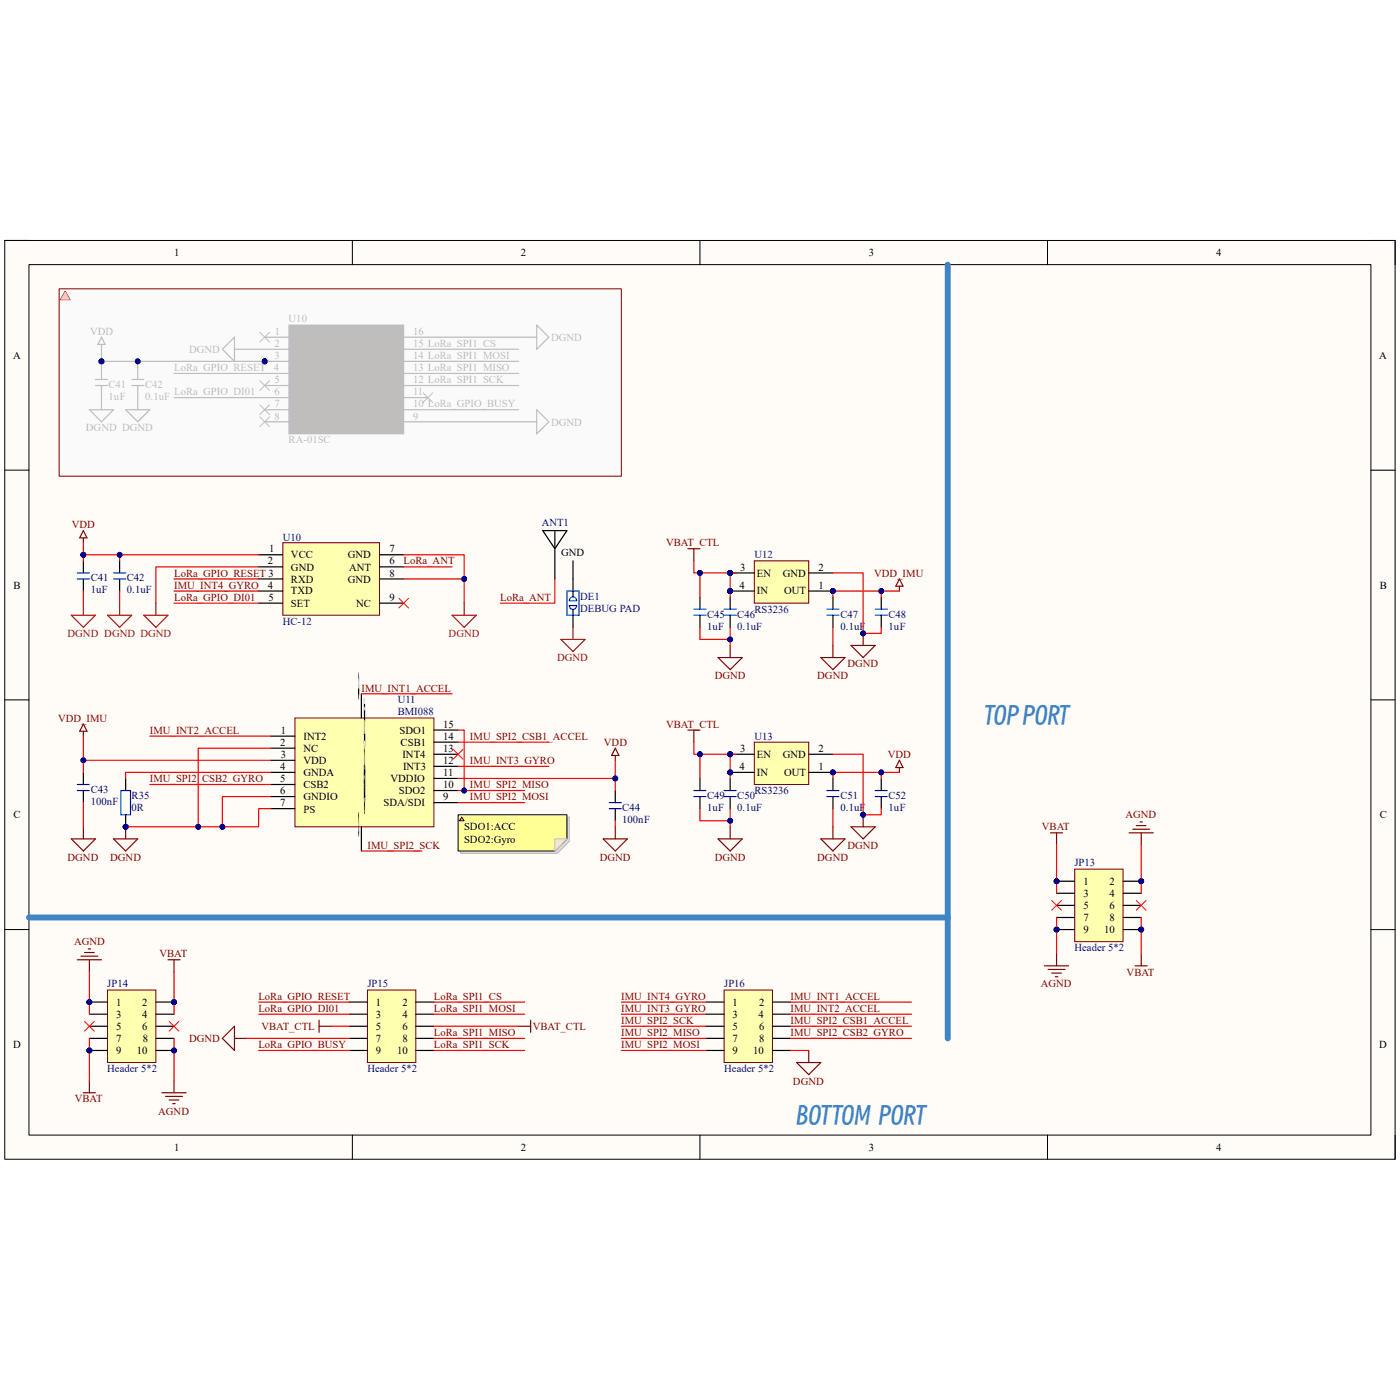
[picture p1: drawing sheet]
<svg xmlns="http://www.w3.org/2000/svg" width="100mm" height="100mm" viewBox="0 0 100 100" stroke-linecap="round" stroke-linejoin="round" font-family="sans-serif">
<path d="M.3 17.2h99.4v65.6h-99.4z" fill-rule="evenodd" fill="#fffcf8"/>
<path d="M.3 17.2h99.4v65.6h-99.4z" fill="none" stroke="#000" stroke-width=".07"/>
<path d="M2.1 18.9h95.8v62.2h-95.8z" fill-rule="evenodd" fill="#fffcf8"/>
<g fill="none" stroke="#000" stroke-width=".07">
<path d="M.3 17.2h1.8M2.1 18.9h95.8v62.2h-95.8zM25.2 17.2v1.7M50 17.2v1.7M74.8 17.2v1.7M97.9 17.2h1.8v1.7M.3 33.6h1.8M97.9 33.6h1.8M.3 50h1.8M97.9 50h1.8M.3 66.4h1.8M97.9 66.4h1.8"/>
<path d="M25.2 81.1v1.7M50 81.1v1.7M74.8 81.1v1.7M99.7 81.1v1.7"/>
</g>
<path d="M4.2 20.6h40.2v13.4h-40.2z" fill-rule="evenodd" fill="#fafafa"/>
<path d="M21.1 51.3h9.9v7.8h-9.9z" fill-rule="evenodd" fill="#ffffb0"/>
<path d="M21.1 51.3h9.9v7.8h-9.9z" fill="none" stroke="#800000" stroke-width=".07"/>
<g fill="none" stroke="#000" stroke-width=".08">
<path d="M6 55.2v.8M6 56.5v.8M19.3 52.6h1.8M19.3 53.4h1.8M19.3 54.3h1.8M19.3 55.2h1.8M19.3 56h1.8M19.3 56.9h1.8M19.3 57.8h1.8M25.8 49.6v1.7M25.8 59.1v1.7M31 57.3h1.7"/>
<path d="M31 56.5h1.7M31 55.6h1.7M31 54.7h1.7M31 53.9h1.7M31 53h1.7M31 52.1h1.7M43.9 56.5v.8M43.9 57.8v.8"/>
</g>
<path d="M5.5 56.5h.9M5.5 56h.9M43.5 57.8h.9M43.5 57.3h.9" fill="none" stroke="#00f" stroke-width=".08"/>
<path d="M5.1 59.9h1.7l-.8 .9zM6 51.7l.2 .5h-.5zM6 52.2v.4M6 59.1v.8M43.1 59.9h1.7l-.9 .9zM43.9 54v.3M43.9 59.1v.8M43.9 53.4l.3 .6h-.5z" fill="none" stroke="#800000" stroke-width=".08"/>
<circle cx="9" cy="59.1" r=".17" fill="#000080"/>
<circle cx="9" cy="59.1" r=".17" fill="none" stroke="#000080" stroke-width=".07"/>
<path d="M9 55.6v.9M9 58.2v.9" fill="none" stroke="#000" stroke-width=".08"/>
<circle cx="9" cy="59.1" r=".17" fill="#000080"/>
<circle cx="9" cy="59.1" r=".17" fill="none" stroke="#000080" stroke-width=".07"/>
<path d="M8.6 56.5h.7v1.7h-.7z" fill="none" stroke="#00f" stroke-width=".08"/>
<path d="M8.1 59.9h1.7l-.8 .9zM9 59.1v.8" fill="none" stroke="#800000" stroke-width=".08"/>
<circle cx="9" cy="59.1" r=".17" fill="#000080"/>
<circle cx="9" cy="59.1" r=".17" fill="none" stroke="#000080" stroke-width=".07"/>
<circle cx="18.9" cy="25.8" r=".17" fill="#000080"/>
<circle cx="18.9" cy="25.8" r=".17" fill="none" stroke="#000080" stroke-width=".07"/>
<path d="M20.6 23.2h8.2v7.8h-8.2z" fill-rule="evenodd" fill="#bfbebc"/>
<path d="M20.6 23.2h8.2v7.8h-8.2z" fill="none" stroke="#bfbebc" stroke-width=".07"/>
<path d="M18.9 24.1h1.7M18.9 24.9h1.7M18.9 25.8h1.7" fill="none" stroke="#bfbebc" stroke-width=".08"/>
<circle cx="18.9" cy="25.8" r=".17" fill="#000080"/>
<circle cx="18.9" cy="25.8" r=".17" fill="none" stroke="#000080" stroke-width=".07"/>
<g fill="none" stroke="#bfbebc" stroke-width=".08">
<path d="M6.4 29.3h1.7l-.9 .8zM6.8 27.5h.9M6.8 27.1h.9M7.2 24.1l.3 .5h-.5zM7.2 24.6v.3M7.2 26.2v.9M7.2 27.5v1.8M9 29.3h1.7l-.9 .8zM9.4 27.5h.9M9.4 27.1h.9M9.8 26.2v.9M9.8 27.5v1.8"/>
<path d="M16.7 24.9h.9M16.7 24.1v1.7l-.8-.9zM18.9 26.7h1.7M18.9 27.5h1.7M18.9 28.4h1.7M18.9 29.3h1.7M18.9 30.1h1.7M28.8 26.7h1.8M28.8 27.5h1.8M28.8 28.4h1.8M28.8 29.3h1.8M28.8 30.1h1.8"/>
<path d="M28.8 25.8h1.8M28.8 24.9h1.8M28.8 24.1h1.8M37.5 30.1h.8M37.5 24.1h.8M38.3 23.2l.9 .9-.9 .8zM38.3 29.3l.9 .8-.9 .9z"/>
</g>
<path d="M18.6 23.7l.7 .7M18.6 27.2l.7 .7M18.6 28.9l.7 .7M18.6 29.8l.7 .7M19.3 23.7l-.7 .7M19.3 27.2l-.7 .7M19.3 28.9l-.7 .7M19.3 29.8l-.7 .7M30.2 28.1l.7 .6M30.9 28.1l-.7 .6" fill="none" stroke="#bfbebc" stroke-width=".07"/>
<circle cx="59.5" cy="42.2" r=".17" fill="#000080"/>
<circle cx="59.5" cy="42.2" r=".17" fill="none" stroke="#000080" stroke-width=".07"/>
<circle cx="52.2" cy="40.9" r=".17" fill="#000080"/>
<circle cx="52.2" cy="40.9" r=".17" fill="none" stroke="#000080" stroke-width=".07"/>
<circle cx="52.2" cy="42.2" r=".17" fill="#000080"/>
<circle cx="52.2" cy="42.2" r=".17" fill="none" stroke="#000080" stroke-width=".07"/>
<path d="M53.9 40.1h3.9v3h-3.9z" fill-rule="evenodd" fill="#ffffb0"/>
<path d="M53.9 40.1h3.9v3h-3.9z" fill="none" stroke="#800000" stroke-width=".07"/>
<path d="M57.8 42.2h1.7" fill="none" stroke="#000" stroke-width=".08"/>
<circle cx="59.5" cy="42.2" r=".17" fill="#000080"/>
<circle cx="59.5" cy="42.2" r=".17" fill="none" stroke="#000080" stroke-width=".07"/>
<path d="M52.2 40.9h1.7M57.8 40.9h1.7" fill="none" stroke="#000" stroke-width=".08"/>
<circle cx="52.2" cy="40.9" r=".17" fill="#000080"/>
<circle cx="52.2" cy="40.9" r=".17" fill="none" stroke="#000080" stroke-width=".07"/>
<path d="M52.2 42.2h1.7" fill="none" stroke="#000" stroke-width=".08"/>
<circle cx="52.2" cy="42.2" r=".17" fill="#000080"/>
<circle cx="52.2" cy="42.2" r=".17" fill="none" stroke="#000080" stroke-width=".07"/>
<path d="M50 42.7v.8M50 43.9v.9M52.2 42.7v.8M52.2 43.9v.9M59.5 42.7v.8M59.5 43.9v.9M62.9 42.7v.8M62.9 43.9v.9" fill="none" stroke="#000" stroke-width=".08"/>
<path d="M49.6 43.9h.8M49.6 43.5h.8M51.7 43.9h.9M51.7 43.5h.9M59.1 43.9h.8M59.1 43.5h.8M62.5 43.9h.9M62.5 43.5h.9" fill="none" stroke="#00f" stroke-width=".08"/>
<path d="M60.8 46.1h1.7l-.8 .9zM61.7 45.2v.9" fill="none" stroke="#800000" stroke-width=".08"/>
<circle cx="61.7" cy="45.2" r=".17" fill="#000080"/>
<circle cx="61.7" cy="45.2" r=".17" fill="none" stroke="#000080" stroke-width=".07"/>
<path d="M51.3 47h1.7l-.8 .8zM52.2 46.1v.9M58.6 47h1.8l-.9 .8zM59.5 46.1v.9M64.2 41.4l.3 .5h-.5zM64.2 41.9v.3" fill="none" stroke="#800000" stroke-width=".08"/>
<path d="M67.7 18.9v55.3M2.1 65.5h65.6" fill="none" stroke="#3d85c6" stroke-width=".42"/>
<path d="M26.2 70.7h3.5v5.2h-3.5z" fill-rule="evenodd" fill="#ffffb0"/>
<path d="M26.2 70.7h3.5v5.2h-3.5z" fill="none" stroke="#800000" stroke-width=".07"/>
<path d="M25 71.6h1.2M25 72.4h1.2M25 73.3h1.2M25 74.2h1.2M25 75h1.2M29.7 71.6h1.3M29.7 72.4h1.3M29.7 73.3h1.3M29.7 74.2h1.3M29.7 75h1.3" fill="none" stroke="#000" stroke-width=".08"/>
<circle cx="6.4" cy="71.6" r=".17" fill="#000080"/>
<circle cx="6.4" cy="71.6" r=".17" fill="none" stroke="#000080" stroke-width=".07"/>
<circle cx="12.4" cy="71.6" r=".17" fill="#000080"/>
<circle cx="12.4" cy="71.6" r=".17" fill="none" stroke="#000080" stroke-width=".07"/>
<circle cx="6.4" cy="75" r=".17" fill="#000080"/>
<circle cx="6.4" cy="75" r=".17" fill="none" stroke="#000080" stroke-width=".07"/>
<circle cx="12.4" cy="75" r=".17" fill="#000080"/>
<circle cx="12.4" cy="75" r=".17" fill="none" stroke="#000080" stroke-width=".07"/>
<path d="M7.7 70.7h3.4v5.2h-3.4z" fill-rule="evenodd" fill="#ffffb0"/>
<path d="M7.7 70.7h3.4v5.2h-3.4z" fill="none" stroke="#800000" stroke-width=".07"/>
<path d="M6.4 71.6h1.3" fill="none" stroke="#000" stroke-width=".08"/>
<circle cx="6.4" cy="71.6" r=".17" fill="#000080"/>
<circle cx="6.4" cy="71.6" r=".17" fill="none" stroke="#000080" stroke-width=".07"/>
<path d="M11.1 71.6h1.3" fill="none" stroke="#000" stroke-width=".08"/>
<circle cx="12.4" cy="71.6" r=".17" fill="#000080"/>
<circle cx="12.4" cy="71.6" r=".17" fill="none" stroke="#000080" stroke-width=".07"/>
<path d="M6.4 72.4h1.3M6.4 73.3h1.3M6.4 74.2h1.3M6.4 75h1.3M11.1 72.4h1.3M11.1 73.3h1.3M11.1 74.2h1.3" fill="none" stroke="#000" stroke-width=".08"/>
<circle cx="6.4" cy="75" r=".17" fill="#000080"/>
<circle cx="6.4" cy="75" r=".17" fill="none" stroke="#000080" stroke-width=".07"/>
<path d="M11.1 75h1.3" fill="none" stroke="#000" stroke-width=".08"/>
<circle cx="12.4" cy="75" r=".17" fill="#000080"/>
<circle cx="12.4" cy="75" r=".17" fill="none" stroke="#000080" stroke-width=".07"/>
<path d="M12 68.6h.9M12.4 68.6v.8" fill="none" stroke="#800000" stroke-width=".08"/>
<path d="M6 73l.7 .7M6.7 73l-.7 .7M12.1 73l.7 .7M12.8 73l-.7 .7" fill="none" stroke="#f00" stroke-width=".07"/>
<circle cx="75.5" cy="62.9" r=".17" fill="#000080"/>
<circle cx="75.5" cy="62.9" r=".17" fill="none" stroke="#000080" stroke-width=".07"/>
<circle cx="81.5" cy="62.9" r=".17" fill="#000080"/>
<circle cx="81.5" cy="62.9" r=".17" fill="none" stroke="#000080" stroke-width=".07"/>
<circle cx="75.5" cy="66.4" r=".17" fill="#000080"/>
<circle cx="75.5" cy="66.4" r=".17" fill="none" stroke="#000080" stroke-width=".07"/>
<circle cx="81.5" cy="66.4" r=".17" fill="#000080"/>
<circle cx="81.5" cy="66.4" r=".17" fill="none" stroke="#000080" stroke-width=".07"/>
<path d="M76.8 62.1h3.4v5.2h-3.4z" fill-rule="evenodd" fill="#ffffb0"/>
<path d="M76.8 62.1h3.4v5.2h-3.4z" fill="none" stroke="#800000" stroke-width=".07"/>
<path d="M75.5 62.9h1.3" fill="none" stroke="#000" stroke-width=".08"/>
<circle cx="75.5" cy="62.9" r=".17" fill="#000080"/>
<circle cx="75.5" cy="62.9" r=".17" fill="none" stroke="#000080" stroke-width=".07"/>
<path d="M80.2 62.9h1.3" fill="none" stroke="#000" stroke-width=".08"/>
<circle cx="81.5" cy="62.9" r=".17" fill="#000080"/>
<circle cx="81.5" cy="62.9" r=".17" fill="none" stroke="#000080" stroke-width=".07"/>
<path d="M75.5 63.8h1.3M75.5 64.7h1.3M75.5 65.5h1.3M75.5 66.4h1.3M80.2 63.8h1.3M80.2 64.7h1.3M80.2 65.5h1.3" fill="none" stroke="#000" stroke-width=".08"/>
<circle cx="75.5" cy="66.4" r=".17" fill="#000080"/>
<circle cx="75.5" cy="66.4" r=".17" fill="none" stroke="#000080" stroke-width=".07"/>
<path d="M80.2 66.4h1.3" fill="none" stroke="#000" stroke-width=".08"/>
<circle cx="81.5" cy="66.4" r=".17" fill="#000080"/>
<circle cx="81.5" cy="66.4" r=".17" fill="none" stroke="#000080" stroke-width=".07"/>
<g fill="none" stroke="#800000" stroke-width=".08">
<path d="M75 59.5h.9M75.5 59.5v.9M80.7 59.5h1.7M80.9 59.2h1.2M81.2 59h.7M81.4 58.7h.2M81.5 59.5v.9M5.5 68.6h1.7M5.8 68.3h1.2M6 78.1h.8M6 68h.7M6.3 67.8h.2"/>
<path d="M6.4 68.6v.8M6.4 77.2v.9M11.6 78.1h1.7M11.8 78.3h1.2M12.1 78.6h.7M12.3 78.8h.2M12.4 77.2v.9M74.6 69h1.7M74.9 69.2h1.2M75.1 69.5h.7M75.4 69.8h.2M75.5 68.1v.9"/>
<path d="M81.1 69h.8M81.5 68.1v.9"/>
</g>
<path d="M75.1 64.3l.7 .7M75.8 64.3l-.7 .7M81.2 64.3l.7 .7M81.9 64.3l-.7 .7" fill="none" stroke="#f00" stroke-width=".07"/>
<path d="M51.7 70.7h3.5v5.2h-3.5z" fill-rule="evenodd" fill="#ffffb0"/>
<path d="M51.7 70.7h3.5v5.2h-3.5z" fill="none" stroke="#800000" stroke-width=".07"/>
<path d="M50.4 71.6h1.3M50.4 72.4h1.3M50.4 73.3h1.3M50.4 74.2h1.3M50.4 75h1.3M55.2 71.6h1.3M55.2 72.4h1.3M55.2 73.3h1.3M55.2 74.2h1.3M55.2 75h1.3" fill="none" stroke="#000" stroke-width=".08"/>
<path d="M15.9 74.2l.8-.9v1.7zM16.7 74.2h.9M56.9 75.9h1.7l-.8 .9zM57.8 75v.9" fill="none" stroke="#800000" stroke-width=".08"/>
<circle cx="59.5" cy="55.2" r=".17" fill="#000080"/>
<circle cx="59.5" cy="55.2" r=".17" fill="none" stroke="#000080" stroke-width=".07"/>
<circle cx="52.2" cy="53.9" r=".17" fill="#000080"/>
<circle cx="52.2" cy="53.9" r=".17" fill="none" stroke="#000080" stroke-width=".07"/>
<circle cx="52.2" cy="55.2" r=".17" fill="#000080"/>
<circle cx="52.2" cy="55.2" r=".17" fill="none" stroke="#000080" stroke-width=".07"/>
<path d="M53.9 53h3.9v3h-3.9z" fill-rule="evenodd" fill="#ffffb0"/>
<path d="M53.9 53h3.9v3h-3.9z" fill="none" stroke="#800000" stroke-width=".07"/>
<path d="M57.8 55.2h1.7" fill="none" stroke="#000" stroke-width=".08"/>
<circle cx="59.5" cy="55.2" r=".17" fill="#000080"/>
<circle cx="59.5" cy="55.2" r=".17" fill="none" stroke="#000080" stroke-width=".07"/>
<path d="M52.2 53.9h1.7M57.8 53.9h1.7" fill="none" stroke="#000" stroke-width=".08"/>
<circle cx="52.2" cy="53.9" r=".17" fill="#000080"/>
<circle cx="52.2" cy="53.9" r=".17" fill="none" stroke="#000080" stroke-width=".07"/>
<path d="M52.2 55.2h1.7" fill="none" stroke="#000" stroke-width=".08"/>
<circle cx="52.2" cy="55.2" r=".17" fill="#000080"/>
<circle cx="52.2" cy="55.2" r=".17" fill="none" stroke="#000080" stroke-width=".07"/>
<path d="M50 55.6v.9M50 56.9v.9M52.2 55.6v.9M52.2 56.9v.9M59.5 55.6v.9M59.5 56.9v.9M62.9 55.6v.9M62.9 56.9v.9" fill="none" stroke="#000" stroke-width=".08"/>
<path d="M49.6 56.9h.8M49.6 56.5h.8M51.7 56.9h.9M51.7 56.5h.9M59.1 56.9h.8M59.1 56.5h.8M62.5 56.9h.9M62.5 56.5h.9" fill="none" stroke="#00f" stroke-width=".08"/>
<path d="M60.8 59.1h1.7l-.8 .8zM61.7 58.2v.9" fill="none" stroke="#800000" stroke-width=".08"/>
<circle cx="61.7" cy="58.2" r=".17" fill="#000080"/>
<circle cx="61.7" cy="58.2" r=".17" fill="none" stroke="#000080" stroke-width=".07"/>
<g fill="none" stroke="#800000" stroke-width=".08">
<path d="M49.1 39.2h.9M49.6 39.2v.9M49.1 52.1h.9M49.6 52.1v.9M51.3 59.9h1.7l-.8 .9zM52.2 59.1v.8M58.6 59.9h1.8l-.9 .9zM59.5 59.1v.8M64.2 54.3l.3 .5h-.5zM64.2 54.8v.4M22.8 72.9v.8M22.8 73.3h.9"/>
<path d="M37 73.3h.9M37.9 72.9v.8"/>
</g>
<path d="M20.2 38.8h6.9v5.1h-6.9z" fill-rule="evenodd" fill="#ffffb0"/>
<path d="M20.2 38.8h6.9v5.1h-6.9z" fill="none" stroke="#800000" stroke-width=".07"/>
<g fill="none" stroke="#000" stroke-width=".08">
<path d="M18.5 39.6h1.7M27.1 39.6h1.7M38.8 37.9h1.7l-.9 1.3zM39.6 37.9v3.5M6 40.1v.8M6 41.4v.8M8.5 40.1v.8M8.5 41.4v.8M18.5 40.5h1.7M18.5 41.4h1.7M18.5 42.2h1.7M18.5 43.1h1.7"/>
<path d="M27.1 40.5h1.7M27.1 41.4h1.7M27.1 43.1h1.7M40.9 40.1v2.6M40.9 43.5v1.3"/>
</g>
<path d="M6 37.9l.2 .5h-.5zM6 38.4v.4" fill="none" stroke="#800000" stroke-width=".08"/>
<path d="M5.5 41.4h.9M5.5 40.9h.9M8.1 41.4h.9M8.1 40.9h.9M40.5 42.2h.9v1.7h-.9zM40.7 43.3h.5a.26 .26 0 0 1-.3 .2 .26 .26 0 0 1-.2-.2zM40.8 42.7a.26 .26 0 0 1 .4 .2h-.5z" fill="none" stroke="#00f" stroke-width=".08"/>
<path d="M5.1 43.9h1.7l-.8 .9zM6 43.1v.8M7.7 43.9h1.7l-.9 .9zM8.5 43.1v.8M10.3 43.9h1.7l-.9 .9zM11.1 43.1v.8M32.3 43.9h1.7l-.8 .9zM33.2 43.1v.8M40.1 45.7h1.7l-.9 .8zM40.9 44.8v.9" fill="none" stroke="#a61c00" stroke-width=".08"/>
<path d="M28.5 42.7l.7 .7M29.2 42.7l-.7 .7M32.4 53.5l.7 .7M33.1 53.5l-.7 .7" fill="none" stroke="#f00" stroke-width=".07"/>
<path d="M6 52.6v1.7h13.3M43.9 58.6v.5" fill="none" stroke="#f00" stroke-width=".08"/>
<circle cx="6" cy="54.3" r=".17" fill="#000080"/>
<circle cx="6" cy="54.3" r=".17" fill="none" stroke="#000080" stroke-width=".07"/>
<path d="M6 57.3v1.8M19.3 55.2h-10.3v.4M19.3 57.8h-.8v1.3h-2.6" fill="none" stroke="#f00" stroke-width=".08"/>
<circle cx="15.9" cy="59.1" r=".17" fill="#000080"/>
<circle cx="15.9" cy="59.1" r=".17" fill="none" stroke="#000080" stroke-width=".07"/>
<path d="M19.3 53.4h-5.1v5.7" fill="none" stroke="#f00" stroke-width=".08"/>
<circle cx="14.2" cy="59.1" r=".17" fill="#000080"/>
<circle cx="14.2" cy="59.1" r=".17" fill="none" stroke="#000080" stroke-width=".07"/>
<path d="M10.7 52.6h8.6M25.8 49.6h6.5M32.7 52.1h.5v4.4M32.7 54.7h6.5M32.7 57.3h4.8" fill="none" stroke="#f00" stroke-width=".08"/>
<circle cx="33.2" cy="56.5" r=".17" fill="#000080"/>
<circle cx="33.2" cy="56.5" r=".17" fill="none" stroke="#000080" stroke-width=".07"/>
<path d="M6 54.3v.9M10.7 56h8.6M32.7 53h6.5M25.8 60.8h4.3" fill="none" stroke="#f00" stroke-width=".08"/>
<circle cx="6" cy="54.3" r=".17" fill="#000080"/>
<circle cx="6" cy="54.3" r=".17" fill="none" stroke="#000080" stroke-width=".07"/>
<path d="M43.9 54.3v1.3h-11.2" fill="none" stroke="#f00" stroke-width=".08"/>
<circle cx="44" cy="55.6" r=".17" fill="#000080"/>
<circle cx="44" cy="55.6" r=".17" fill="none" stroke="#000080" stroke-width=".07"/>
<path d="M43.9 55.6v.9" fill="none" stroke="#f00" stroke-width=".08"/>
<circle cx="44" cy="55.6" r=".17" fill="#000080"/>
<circle cx="44" cy="55.6" r=".17" fill="none" stroke="#000080" stroke-width=".07"/>
<path d="M7.2 24.9v.9M12.4 26.7h6.5M12.4 28.4h6.5M17.6 24.9h1.3M30.6 25.8h6.4M30.6 26.7h6.4M30.6 27.5h6.4M30.6 24.9h6.4M30.6 24.1h6.9M30.6 30.1h6.9M30.6 29.3h6.4" fill="none" stroke="#bfbebc" stroke-width=".08"/>
<circle cx="7.2" cy="25.8" r=".17" fill="#000080"/>
<circle cx="7.2" cy="25.8" r=".17" fill="none" stroke="#000080" stroke-width=".07"/>
<path d="M7.2 25.8v.4" fill="none" stroke="#bfbebc" stroke-width=".08"/>
<circle cx="7.2" cy="25.8" r=".17" fill="#000080"/>
<circle cx="7.2" cy="25.8" r=".17" fill="none" stroke="#000080" stroke-width=".07"/>
<path d="M9.8 25.8v.4" fill="none" stroke="#bfbebc" stroke-width=".08"/>
<circle cx="9.8" cy="25.8" r=".17" fill="#000080"/>
<circle cx="9.8" cy="25.8" r=".17" fill="none" stroke="#000080" stroke-width=".07"/>
<path d="M19.3 56.9h-3.4v2.2h-6.9" fill="none" stroke="#f00" stroke-width=".08"/>
<circle cx="15.9" cy="59.1" r=".17" fill="#000080"/>
<circle cx="15.9" cy="59.1" r=".17" fill="none" stroke="#000080" stroke-width=".07"/>
<circle cx="14.2" cy="59.1" r=".17" fill="#000080"/>
<circle cx="14.2" cy="59.1" r=".17" fill="none" stroke="#000080" stroke-width=".07"/>
<circle cx="9" cy="59.1" r=".17" fill="#000080"/>
<circle cx="9" cy="59.1" r=".17" fill="none" stroke="#000080" stroke-width=".07"/>
<path d="M32.7 56.5h4.8" fill="none" stroke="#f00" stroke-width=".08"/>
<circle cx="33.2" cy="56.5" r=".17" fill="#000080"/>
<circle cx="33.2" cy="56.5" r=".17" fill="none" stroke="#000080" stroke-width=".07"/>
<path d="M50 44.8v.9h2.2" fill="none" stroke="#f00" stroke-width=".08"/>
<circle cx="52.2" cy="45.7" r=".17" fill="#000080"/>
<circle cx="52.2" cy="45.7" r=".17" fill="none" stroke="#000080" stroke-width=".07"/>
<path d="M52.6 40.9h-.4v1.3" fill="none" stroke="#f00" stroke-width=".08"/>
<circle cx="52.2" cy="40.9" r=".17" fill="#000080"/>
<circle cx="52.2" cy="40.9" r=".17" fill="none" stroke="#000080" stroke-width=".07"/>
<circle cx="52.2" cy="42.2" r=".17" fill="#000080"/>
<circle cx="52.2" cy="42.2" r=".17" fill="none" stroke="#000080" stroke-width=".07"/>
<path d="M59.5 40.9h2.2v4.3h1.2v-.4" fill="none" stroke="#f00" stroke-width=".08"/>
<circle cx="61.7" cy="45.2" r=".17" fill="#000080"/>
<circle cx="61.7" cy="45.2" r=".17" fill="none" stroke="#000080" stroke-width=".07"/>
<path d="M50 40.9v1.8" fill="none" stroke="#f00" stroke-width=".08"/>
<circle cx="50" cy="40.9" r=".17" fill="#000080"/>
<circle cx="50" cy="40.9" r=".17" fill="none" stroke="#000080" stroke-width=".07"/>
<path d="M52.2 42.2v.5" fill="none" stroke="#f00" stroke-width=".08"/>
<circle cx="52.2" cy="42.2" r=".17" fill="#000080"/>
<circle cx="52.2" cy="42.2" r=".17" fill="none" stroke="#000080" stroke-width=".07"/>
<path d="M59.5 44.8v1.3M62.9 42.2v.5" fill="none" stroke="#f00" stroke-width=".08"/>
<circle cx="62.9" cy="42.2" r=".17" fill="#000080"/>
<circle cx="62.9" cy="42.2" r=".17" fill="none" stroke="#000080" stroke-width=".07"/>
<path d="M7.2 25.8h12.1" fill="none" stroke="#bfbebc" stroke-width=".08"/>
<circle cx="7.2" cy="25.8" r=".17" fill="#000080"/>
<circle cx="7.2" cy="25.8" r=".17" fill="none" stroke="#000080" stroke-width=".07"/>
<circle cx="9.8" cy="25.8" r=".17" fill="#000080"/>
<circle cx="9.8" cy="25.8" r=".17" fill="none" stroke="#000080" stroke-width=".07"/>
<circle cx="18.9" cy="25.8" r=".17" fill="#000080"/>
<circle cx="18.9" cy="25.8" r=".17" fill="none" stroke="#000080" stroke-width=".07"/>
<path d="M49.6 40.1v.8h2.6" fill="none" stroke="#f00" stroke-width=".08"/>
<circle cx="50" cy="40.9" r=".17" fill="#000080"/>
<circle cx="50" cy="40.9" r=".17" fill="none" stroke="#000080" stroke-width=".07"/>
<circle cx="52.2" cy="40.9" r=".17" fill="#000080"/>
<circle cx="52.2" cy="40.9" r=".17" fill="none" stroke="#000080" stroke-width=".07"/>
<path d="M64.2 42.2h-4.7v.5" fill="none" stroke="#f00" stroke-width=".08"/>
<circle cx="59.5" cy="42.2" r=".17" fill="#000080"/>
<circle cx="59.5" cy="42.2" r=".17" fill="none" stroke="#000080" stroke-width=".07"/>
<circle cx="62.9" cy="42.2" r=".17" fill="#000080"/>
<circle cx="62.9" cy="42.2" r=".17" fill="none" stroke="#000080" stroke-width=".07"/>
<path d="M52.2 44.8v1.3" fill="none" stroke="#f00" stroke-width=".08"/>
<circle cx="52.2" cy="45.7" r=".17" fill="#000080"/>
<circle cx="52.2" cy="45.7" r=".17" fill="none" stroke="#000080" stroke-width=".07"/>
<path d="M23.7 73.3h1.3M75.5 60.4v3.4" fill="none" stroke="#f00" stroke-width=".08"/>
<circle cx="75.5" cy="62.9" r=".17" fill="#000080"/>
<circle cx="75.5" cy="62.9" r=".17" fill="none" stroke="#000080" stroke-width=".07"/>
<path d="M75.5 65.5v2.6" fill="none" stroke="#f00" stroke-width=".08"/>
<circle cx="75.5" cy="66.4" r=".17" fill="#000080"/>
<circle cx="75.5" cy="66.4" r=".17" fill="none" stroke="#000080" stroke-width=".07"/>
<path d="M81.5 65.5v2.6" fill="none" stroke="#f00" stroke-width=".08"/>
<circle cx="81.5" cy="66.4" r=".17" fill="#000080"/>
<circle cx="81.5" cy="66.4" r=".17" fill="none" stroke="#000080" stroke-width=".07"/>
<path d="M81.5 60.4v3.4" fill="none" stroke="#f00" stroke-width=".08"/>
<circle cx="81.5" cy="62.9" r=".17" fill="#000080"/>
<circle cx="81.5" cy="62.9" r=".17" fill="none" stroke="#000080" stroke-width=".07"/>
<path d="M12.4 74.2v3" fill="none" stroke="#f00" stroke-width=".08"/>
<circle cx="12.4" cy="75" r=".17" fill="#000080"/>
<circle cx="12.4" cy="75" r=".17" fill="none" stroke="#000080" stroke-width=".07"/>
<path d="M6.4 69.4v3" fill="none" stroke="#f00" stroke-width=".08"/>
<circle cx="6.4" cy="71.6" r=".17" fill="#000080"/>
<circle cx="6.4" cy="71.6" r=".17" fill="none" stroke="#000080" stroke-width=".07"/>
<path d="M12.4 69.4v3" fill="none" stroke="#f00" stroke-width=".08"/>
<circle cx="12.4" cy="71.6" r=".17" fill="#000080"/>
<circle cx="12.4" cy="71.6" r=".17" fill="none" stroke="#000080" stroke-width=".07"/>
<path d="M6.4 74.2v3" fill="none" stroke="#f00" stroke-width=".08"/>
<circle cx="6.4" cy="75" r=".17" fill="#000080"/>
<circle cx="6.4" cy="75" r=".17" fill="none" stroke="#000080" stroke-width=".07"/>
<g fill="none" stroke="#f00" stroke-width=".08">
<path d="M50 57.8v.8h2.2M17.6 74.2h7.4M18.5 72.4h6.5M18.5 75h6.5M18.5 71.6h6.5M31 72.4h6.5M31 74.2h6.5M31 75h6.5M31 71.6h6.5M31 73.3h6M44.4 72.4h6M44.4 74.2h6"/>
<path d="M44.4 75h6M44.4 71.6h6M44.4 73.3h6M56.5 72.4h8.6M56.5 74.2h8.6M56.5 75h1.3M56.5 71.6h8.6M56.5 73.3h8.6"/>
</g>
<circle cx="52.2" cy="58.6" r=".17" fill="#000080"/>
<circle cx="52.2" cy="58.6" r=".17" fill="none" stroke="#000080" stroke-width=".07"/>
<path d="M52.6 53.9h-.4v1.3" fill="none" stroke="#f00" stroke-width=".08"/>
<circle cx="52.2" cy="53.9" r=".17" fill="#000080"/>
<circle cx="52.2" cy="53.9" r=".17" fill="none" stroke="#000080" stroke-width=".07"/>
<circle cx="52.2" cy="55.2" r=".17" fill="#000080"/>
<circle cx="52.2" cy="55.2" r=".17" fill="none" stroke="#000080" stroke-width=".07"/>
<path d="M59.5 53.9h2.2v4.3h1.2v-.4" fill="none" stroke="#f00" stroke-width=".08"/>
<circle cx="61.7" cy="58.2" r=".17" fill="#000080"/>
<circle cx="61.7" cy="58.2" r=".17" fill="none" stroke="#000080" stroke-width=".07"/>
<path d="M50 53.9v1.7" fill="none" stroke="#f00" stroke-width=".08"/>
<circle cx="50" cy="53.9" r=".17" fill="#000080"/>
<circle cx="50" cy="53.9" r=".17" fill="none" stroke="#000080" stroke-width=".07"/>
<path d="M52.2 55.2v.4" fill="none" stroke="#f00" stroke-width=".08"/>
<circle cx="52.2" cy="55.2" r=".17" fill="#000080"/>
<circle cx="52.2" cy="55.2" r=".17" fill="none" stroke="#000080" stroke-width=".07"/>
<path d="M59.5 57.8v1.3M62.9 55.2v.4" fill="none" stroke="#f00" stroke-width=".08"/>
<circle cx="62.9" cy="55.2" r=".17" fill="#000080"/>
<circle cx="62.9" cy="55.2" r=".17" fill="none" stroke="#000080" stroke-width=".07"/>
<path d="M49.6 53v.9h2.6" fill="none" stroke="#f00" stroke-width=".08"/>
<circle cx="50" cy="53.9" r=".17" fill="#000080"/>
<circle cx="50" cy="53.9" r=".17" fill="none" stroke="#000080" stroke-width=".07"/>
<circle cx="52.2" cy="53.9" r=".17" fill="#000080"/>
<circle cx="52.2" cy="53.9" r=".17" fill="none" stroke="#000080" stroke-width=".07"/>
<path d="M64.2 55.2h-4.7v.4" fill="none" stroke="#f00" stroke-width=".08"/>
<circle cx="59.5" cy="55.2" r=".17" fill="#000080"/>
<circle cx="59.5" cy="55.2" r=".17" fill="none" stroke="#000080" stroke-width=".07"/>
<circle cx="62.9" cy="55.2" r=".17" fill="#000080"/>
<circle cx="62.9" cy="55.2" r=".17" fill="none" stroke="#000080" stroke-width=".07"/>
<path d="M52.2 57.8v1.3" fill="none" stroke="#f00" stroke-width=".08"/>
<circle cx="52.2" cy="58.6" r=".17" fill="#000080"/>
<circle cx="52.2" cy="58.6" r=".17" fill="none" stroke="#000080" stroke-width=".07"/>
<path d="M6 38.8v.8" fill="none" stroke="#f00" stroke-width=".08"/>
<circle cx="6" cy="39.6" r=".17" fill="#000080"/>
<circle cx="6" cy="39.6" r=".17" fill="none" stroke="#000080" stroke-width=".07"/>
<path d="M6 39.6v.5" fill="none" stroke="#f00" stroke-width=".08"/>
<circle cx="6" cy="39.6" r=".17" fill="#000080"/>
<circle cx="6" cy="39.6" r=".17" fill="none" stroke="#000080" stroke-width=".07"/>
<path d="M8.5 39.6v.5" fill="none" stroke="#f00" stroke-width=".08"/>
<circle cx="8.5" cy="39.6" r=".17" fill="#000080"/>
<circle cx="8.5" cy="39.6" r=".17" fill="none" stroke="#000080" stroke-width=".07"/>
<path d="M6 39.6h12.5" fill="none" stroke="#f00" stroke-width=".08"/>
<circle cx="6" cy="39.6" r=".17" fill="#000080"/>
<circle cx="6" cy="39.6" r=".17" fill="none" stroke="#000080" stroke-width=".07"/>
<circle cx="8.5" cy="39.6" r=".17" fill="#000080"/>
<circle cx="8.5" cy="39.6" r=".17" fill="none" stroke="#000080" stroke-width=".07"/>
<path d="M28.8 39.6h4.4v3.5M6 42.2v.9M8.5 42.2v.9M12.4 41.4h6.1M12.4 42.2h6.1M12.4 43.1h6.1M18.5 40.5h-7.4v2.6" fill="none" stroke="#f00" stroke-width=".08"/>
<circle cx="33.2" cy="41.4" r=".17" fill="#000080"/>
<circle cx="33.2" cy="41.4" r=".17" fill="none" stroke="#000080" stroke-width=".07"/>
<path d="M28.8 41.4h4.4" fill="none" stroke="#f00" stroke-width=".08"/>
<circle cx="33.2" cy="41.4" r=".17" fill="#000080"/>
<circle cx="33.2" cy="41.4" r=".17" fill="none" stroke="#000080" stroke-width=".07"/>
<path d="M28.8 40.5h3.5M39.6 41.4v1.7h-3.9" fill="none" stroke="#f00" stroke-width=".08"/>
<path d="M32.9 58.4h7.8v1.7l-.9 .9h-6.9z" fill-rule="evenodd" fill="#e0ddd7"/>
<path d="M32.9 58.4h7.8v1.7l-.9 .9h-6.9z" fill="none" stroke="#bfbdba" stroke-width=".07"/>
<path d="M32.7 58.2h7.8v1.7l-.9 .9h-6.9z" fill-rule="evenodd" fill="#ffff96"/>
<path d="M32.7 58.2h7.8v1.7l-.9 .9h-6.9z" fill="none" stroke="#000" stroke-width=".07"/>
<path d="M39.6 59.9h.9l-.9 .9z" fill="#f2f0d8"/>
<path d="M39.6 59.9h.9l-.9 .9z" fill="none" stroke="#bfbdba" stroke-width=".07"/>
<path d="M33 58.4l.2 .2h-.4z" fill="#ffcc78"/>
<path d="M33 58.4l.2 .2h-.4z" fill="none" stroke="#300" stroke-width=".07"/>
<path d="M4.2 20.6h40.2v13.4h-40.2z" fill="none" stroke="#800000" stroke-width=".07"/>
<path d="M4.7 20.8l.3 .6h-.7z" fill="none" stroke="#900" stroke-width=".07"/>
<path d="M4.7 20.8l.3 .6h-.7z" fill="#fec8c8"/>
<g font-size="1.7" fill="#3d85c6">
<text x="70.3" y="51.7">TOPPORT</text>
<text x="56.9" y="80.3">BOTTOM PORT</text>
</g>
<g font-size=".8" fill="#bfbebc">
<text x="6.4" y="23.9">VDD</text>
<text x="19.6" y="23.9">1</text>
<text x="20.6" y="23">U10</text>
<text x="29.5" y="23.9">16</text>
<text x="7.7" y="27.7">C41</text>
<text x="7.7" y="28.6">1uF</text>
<text x="10.4" y="27.7">C42</text>
<text x="10.4" y="28.6">0.1uF</text>
<text x="12.4" y="26.5">LoRa_GPIO_RESET</text>
<text x="12.4" y="28.2">LoRa_GPIO_DI01</text>
<text x="13.5" y="25.2">DGND</text>
<text x="19.6" y="26.5">4</text>
<text x="19.6" y="24.8">2</text>
<text x="19.6" y="25.7">3</text>
<text x="19.6" y="27.3">5</text>
<text x="19.6" y="28.2">6</text>
<text x="19.6" y="29.1">7</text>
<text x="19.6" y="30">8</text>
<text x="29.5" y="30">9</text>
<text x="29.5" y="29.1">10 LoRa_GPIO_BUSY</text>
<text x="29.5" y="28.2">11</text>
<text x="29.5" y="27.3">12 LoRa_SPI1_SCK</text>
<text x="29.5" y="26.5">13 LoRa_SPI1_MISO</text>
<text x="29.5" y="25.7">14 LoRa_SPI1_MOSI</text>
<text x="29.5" y="24.8">15 LoRa_SPI1_CS</text>
<text x="39.4" y="24.3">DGND</text>
<text x="6.1" y="30.8">DGND DGND</text>
<text x="20.6" y="31.7">RA-01SC</text>
<text x="39.4" y="30.4">DGND</text>
</g>
<g font-size=".8">
<text x="12.4" y="18.3">1</text>
<text x="37.2" y="18.3">2</text>
<text x="62.1" y="18.3">3</text>
<text x="86.9" y="18.3">4</text>
<text x=".9" y="25.7">A</text>
<text x="98.5" y="25.7">A</text>
<text x="19.1" y="40.3">2</text>
<text x="19.2" y="39.5">1</text>
<text x="20.8" y="39.9">VCC</text>
<text x="20.8" y="40.8">GND</text>
<text x="20.8" y="41.6">RXD</text>
<text x="24.8" y="39.9">GND</text>
<text x="24.8" y="41.6">GND</text>
<text x="24.9" y="40.8">ANT</text>
<text x="27.8" y="40.3">6</text>
<text x="27.8" y="39.5">7</text>
<text x="27.8" y="41.2">8</text>
<text x="40.1" y="39.7">GND</text>
<text x="52.9" y="40.8">3</text>
<text x="54.1" y="41.2">EN</text>
<text x="55.9" y="41.2">GND</text>
<text x="58.5" y="40.8">2</text>
<text x="1" y="42">B</text>
<text x="19.1" y="42">4</text>
<text x="19.2" y="42.9">5</text>
<text x="20.8" y="42.5">TXD</text>
<text x="20.8" y="43.3">SET</text>
<text x="25.4" y="43.3">NC</text>
<text x="27.8" y="42.9">9</text>
<text x="52.8" y="42">4</text>
<text x="54.1" y="42.5">IN</text>
<text x="56" y="42.5">OUT</text>
<text x="58.5" y="42">1</text>
<text x="98.6" y="42">B</text>
<text x="20" y="53.3">2</text>
<text x="20.1" y="52.4">1</text>
<text x="21.7" y="52.8">INT2</text>
<text x="21.7" y="53.7">NC</text>
<text x="28.5" y="52.4">SDO1</text>
<text x="28.6" y="53.3">CSB1</text>
<text x="31.7" y="53.7">13</text>
<text x="31.7" y="52.8">14</text>
<text x="31.7" y="52">15</text>
<text x="52.9" y="53.7">3</text>
<text x="58.5" y="53.7">2</text>
<text x="1" y="58.5">C</text>
<text x="20" y="55">4</text>
<text x="20" y="55.9">5</text>
<text x="20" y="56.7">6</text>
<text x="20" y="57.6">7</text>
<text x="20.1" y="54.1">3</text>
<text x="21.7" y="54.6">VDD</text>
<text x="21.7" y="55.4">GNDA</text>
<text x="21.7" y="56.3">CSB2</text>
<text x="21.7" y="57.1">GNDIO</text>
<text x="21.7" y="58">PS</text>
<text x="27.4" y="57.6">SDA/SDI</text>
<text x="27.9" y="55.9">VDDIO</text>
<text x="28.5" y="56.7">SDO2</text>
<text x="28.7" y="54.1">INT4</text>
<text x="28.8" y="55">INT3</text>
<text x="31.7" y="57.1">9</text>
<text x="31.7" y="56.3">10</text>
<text x="31.7" y="55.4">11</text>
<text x="31.7" y="54.6">12</text>
<text x="33.1" y="59.3">SDO1:ACC</text>
<text x="52.8" y="55">4</text>
<text x="54.1" y="54.1">EN</text>
<text x="54.1" y="55.4">IN</text>
<text x="55.9" y="54.1">GND</text>
<text x="56" y="55.4">OUT</text>
<text x="58.5" y="55">1</text>
<text x="98.6" y="58.5">C</text>
<text x="33.1" y="60.2">SDO2:Gyro</text>
<text x="77.4" y="63.2">1</text>
<text x="77.4" y="64.1">3</text>
<text x="77.4" y="64.9">5</text>
<text x="77.4" y="65.8">7</text>
<text x="79.2" y="63.2">2</text>
<text x="79.2" y="64.1">4</text>
<text x="79.2" y="64.9">6</text>
<text x="79.2" y="65.8">8</text>
<text x="8.3" y="71.8">1</text>
<text x="10.2" y="71.8">2</text>
<text x="26.8" y="71.8">1</text>
<text x="28.7" y="71.8">2</text>
<text x="52.3" y="71.8">1</text>
<text x="54.2" y="71.8">2</text>
<text x="77.4" y="66.7">9</text>
<text x="78.9" y="66.7">10</text>
<text x=".9" y="74.8">D</text>
<text x="8.3" y="72.7">3</text>
<text x="8.3" y="73.6">5</text>
<text x="8.3" y="74.4">7</text>
<text x="8.3" y="75.3">9</text>
<text x="9.8" y="75.3">10</text>
<text x="10.2" y="72.7">4</text>
<text x="10.2" y="73.6">6</text>
<text x="10.2" y="74.4">8</text>
<text x="26.8" y="72.7">3</text>
<text x="26.8" y="73.6">5</text>
<text x="26.8" y="74.4">7</text>
<text x="26.8" y="75.3">9</text>
<text x="28.4" y="75.3">10</text>
<text x="28.7" y="72.7">4</text>
<text x="28.7" y="73.6">6</text>
<text x="28.7" y="74.4">8</text>
<text x="52.3" y="72.7">3</text>
<text x="52.3" y="73.6">5</text>
<text x="52.3" y="74.4">7</text>
<text x="52.3" y="75.3">9</text>
<text x="53.8" y="75.3">10</text>
<text x="54.2" y="72.7">4</text>
<text x="54.2" y="73.6">6</text>
<text x="54.2" y="74.4">8</text>
<text x="98.5" y="74.8">D</text>
<text x="12.4" y="82.2">1</text>
<text x="37.2" y="82.2">2</text>
<text x="62.1" y="82.2">3</text>
<text x="86.9" y="82.2">4</text>
</g>
<g font-size=".8" fill="#800000">
<text x="5.1" y="37.7">VDD</text>
<text x="12.4" y="41.2">LoRa_GPIO_RESET 3</text>
<text x="28.8" y="40.3">LoRa_ANT</text>
<text x="47.6" y="39">VBAT_CTL</text>
<text x="62.4" y="41.2">VDD_IMU</text>
<text x="12.4" y="42.9">LoRa_GPIO_DI01</text>
<text x="12.4" y="42">IMU_INT4_GYRO</text>
<text x="35.7" y="42.9">LoRa_ANT</text>
<text x="60.5" y="47.7">DGND</text>
<text x="4.1" y="51.6">VDD_IMU</text>
<text x="10.7" y="52.4">IMU_INT2_ACCEL</text>
<text x="25.8" y="49.4">IMU_INT1_ACCEL</text>
<text x="33.6" y="52.8">IMU_SPI2_CSB1_ACCEL</text>
<text x="43.1" y="53.3">VDD</text>
<text x="47.6" y="52">VBAT_CTL</text>
<text x="51.1" y="48.5">DGND</text>
<text x="58.4" y="48.5">DGND</text>
<text x="10.7" y="55.9">IMU_SPI2_CSB2_GYRO</text>
<text x="33.6" y="54.6">IMU_INT3_GYRO</text>
<text x="33.6" y="57.1">IMU_SPI2_MOSI</text>
<text x="33.6" y="56.3">IMU_SPI2_MISO</text>
<text x="63.4" y="54.1">VDD</text>
<text x="74.4" y="59.3">VBAT</text>
<text x="80.4" y="58.5">AGND</text>
<text x="4.8" y="61.5">DGND</text>
<text x="7.9" y="61.5">DGND</text>
<text x="26.2" y="60.6">IMU_SPI2_SCK</text>
<text x="42.8" y="61.5">DGND</text>
<text x="51.1" y="61.5">DGND</text>
<text x="58.4" y="61.5">DGND</text>
<text x="60.5" y="60.6">DGND</text>
<text x="5.3" y="67.5">AGND</text>
<text x="11.4" y="68.4">VBAT</text>
<text x="18.5" y="71.4">LoRa_GPIO_RESET</text>
<text x="31" y="71.4">LoRa_SPI1_CS</text>
<text x="44.4" y="71.4">IMU_INT4_GYRO</text>
<text x="56.5" y="71.4">IMU_INT1_ACCEL</text>
<text x="74.3" y="70.5">AGND</text>
<text x="80.5" y="69.7">VBAT</text>
<text x="13.5" y="74.4">DGND</text>
<text x="18.5" y="74.8">LoRa_GPIO_BUSY</text>
<text x="18.5" y="72.3">LoRa_GPIO_DI01</text>
<text x="18.7" y="73.6">VBAT_CTL</text>
<text x="31" y="72.3">LoRa_SPI1_MOSI</text>
<text x="31" y="74">LoRa_SPI1_MISO</text>
<text x="31" y="74.8">LoRa_SPI1_SCK</text>
<text x="38.1" y="73.6">VBAT_CTL</text>
<text x="44.4" y="72.3">IMU_INT3_GYRO</text>
<text x="44.4" y="74.8">IMU_SPI2_MOSI</text>
<text x="44.4" y="74">IMU_SPI2_MISO</text>
<text x="44.4" y="73.2">IMU_SPI2_SCK</text>
<text x="56.5" y="73.2">IMU_SPI2_CSB1_ACCEL</text>
<text x="56.5" y="74">IMU_SPI2_CSB2_GYRO</text>
<text x="56.5" y="72.3">IMU_INT2_ACCEL</text>
<text x="56.6" y="77.5">DGND</text>
<text x="5.3" y="78.7">VBAT</text>
<text x="11.3" y="79.6">AGND</text>
</g>
<g font-size=".8" fill="#000080">
<text x="6.5" y="41.5">C41</text>
<text x="9.1" y="41.5">C42</text>
<text x="20.2" y="38.6">U10</text>
<text x="38.7" y="37.5">ANT1</text>
<text x="53.9" y="39.9">U12</text>
<text x="6.5" y="42.4">1uF</text>
<text x="9.1" y="42.4">0.1uF</text>
<text x="20.2" y="44.6">HC-12</text>
<text x="41.4" y="42.8">DE1</text>
<text x="41.4" y="43.7">DEBUG PAD</text>
<text x="50.5" y="44.1">C45</text>
<text x="50.5" y="45">1uF</text>
<text x="52.7" y="44.1">C46</text>
<text x="52.7" y="45">0.1uF</text>
<text x="53.9" y="43.8">RS3236</text>
<text x="60" y="44.1">C47</text>
<text x="60" y="45">0.1uF</text>
<text x="63.5" y="44.1">C48</text>
<text x="63.5" y="45">1uF</text>
<text x="28.4" y="50.2">U11</text>
<text x="28.4" y="51.1">BMI088</text>
<text x="53.9" y="52.8">U13</text>
<text x="6.5" y="56.6">C43</text>
<text x="6.5" y="57.5">100nF</text>
<text x="9.4" y="57.1">R35</text>
<text x="9.4" y="58">0R</text>
<text x="44.4" y="58">C44</text>
<text x="44.4" y="58.8">100nF</text>
<text x="50.5" y="57.1">C49</text>
<text x="50.5" y="58">1uF</text>
<text x="52.7" y="57.1">C50</text>
<text x="52.7" y="58">0.1uF</text>
<text x="53.9" y="56.7">RS3236</text>
<text x="60" y="57.1">C51</text>
<text x="60" y="58">0.1uF</text>
<text x="63.5" y="57.1">C52</text>
<text x="63.5" y="58">1uF</text>
<text x="76.8" y="61.9">JP13</text>
<text x="7.7" y="70.5">JP14</text>
<text x="26.2" y="70.5">JP15</text>
<text x="51.7" y="70.5">JP16</text>
<text x="76.8" y="67.9">Header 5*2</text>
<text x="7.7" y="76.6">Header 5*2</text>
<text x="26.2" y="76.6">Header 5*2</text>
<text x="51.7" y="76.6">Header 5*2</text>
</g>
<g font-size=".8" fill="#a61c00">
<text x="4.8" y="45.5">DGND DGND DGND</text>
<text x="32" y="45.5">DGND</text>
<text x="39.8" y="47.2">DGND</text>
</g>
</svg>
